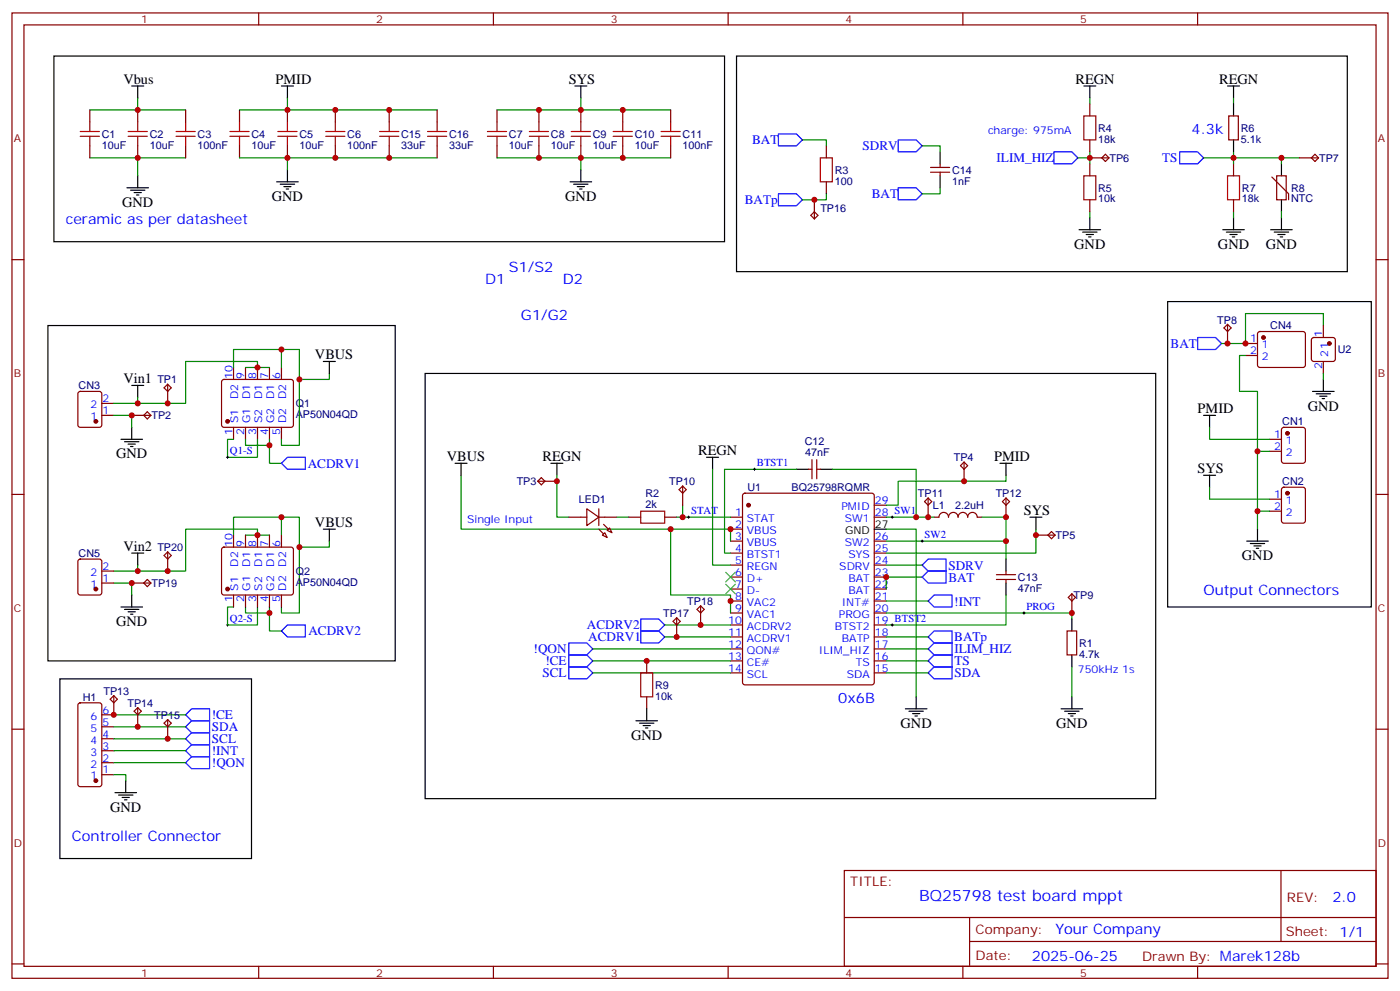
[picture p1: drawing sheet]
<svg xmlns="http://www.w3.org/2000/svg" width="412mm" height="292mm" viewBox="0 0 412 292" stroke-linecap="round" stroke-linejoin="round" font-family="sans-serif">
<g fill="none" stroke="#870000" stroke-width=".35">
<path d="M3.5 3.8h405.4v284.3h-405.4zM7.1 7.3h398.2v277.3h-398.2zM76.2 3.8v3.5M145.3 3.8v3.5M214.5 3.8v3.5M283.6 3.8v3.5M352.8 3.8v3.5M26.5 32.4v3.5M40.6 32.4v3.5M54.7 32.4v3.5M70.6 32.4v3.5M84.7 32.4v3.5"/>
<path d="M98.8 32.4v3.5M114.7 32.4v3.5M128.8 32.4v3.5M146.4 32.4v3.5M158.7 32.4v3.5M171.1 32.4v3.5M183.4 32.4v3.5M197.6 32.4v3.5M321 30.6v3.5M361.9 34.1h2.9v7.1h-2.9zM26.5 43v3.5M40.6 43v3.5"/>
<path d="M54.7 43v3.5M70.6 43v3.5M84.7 43v3.5M98.8 43v3.5M114.7 43v3.5M128.8 43v3.5M146.4 43v3.5M158.7 43v3.5M171.1 43v3.5M183.4 43v3.5M197.6 43v3.5M239.9 58.8v5.7"/>
<path d="M243.4 43v3.5M243.4 53.6v3.5M274.1 50.7h5.7M274.1 49.3h5.7M276.9 48.3v1M276.9 50.7v1.1M321 46.5h5.7M321 41.2v3.5M321 48.3v3.5M321 58.8v3.6M324.6 46.5l1-1.1 1.1 1.1-1.1 1.1zM363.4 48.3v3.5"/>
<path d="M363.4 58.8v3.6M374.6 52.1l5 5v1.7M376.1 51.8h2.8v7h-2.8zM382.8 46.5h5.6M386.3 46.5l1-1.1 1.1 1.1-1.1 1.1zM3.5 76.5h3.6M238.8 63.4l1.1-1 1 1-1 1.1zM405.3 76.5h3.6M360.5 96.6l1.1-1.1 1.1 1.1-1.1 1zM361.6 95.5v5.7M370.7 97.9l.4-.3h12.7l.5 .3 .2 .5v9.4l-.7 .4h-13l-.4-.7v-9.1zM386.5 99.6l.5-.2h5.6l.5 .2 .2 .5v5.7l-.2 .5-.5 .2h-5.6l-.5-.3-.2-.4v-5.7z"/>
<path d="M389.8 95.9v3.5M23.2 115.5l.4-.2h5.7l.6 .4 .1 9.5-.5 .6-5.9 .1-.6-.5-.1-9.4zM30 118.8h3.5M48.3 114.2l1.1-1 1 1-1 1.1zM49.4 113.2v5.6M65.5 112l.5-.2h20l.4 .7v12.9l-.7 .5-20-.1-.4-.6v-12.7zM68.8 108.2v3.6M72.3 108.2v3.6M75.8 108.2v3.6M79.4 108.2v3.6M82.9 108.2v3.6M366.9 101.2h3.5"/>
<path d="M366.9 104.7h3.5M389.8 106.5v3.5M30 122.3h3.5M38.8 122.3h5.6M42.3 122.3l1.1-1 1 1-1 1.1zM68.8 125.9v3.5M72.3 125.9v3.5M75.8 125.9v3.5M79.4 125.9v3.5M82.9 125.9v3.5M238.1 138.2h1.1M239.2 135.4v5.6"/>
<path d="M240.6 135.4v5.6M240.6 138.2h1.1M282.9 137.2l1.1-1.1 1 1.1-1 1zM284 136.1v5.6M373.9 129.4h3.6M373.9 132.9h3.6M377.7 126.1l.5-.2h5.6l.7 .4v9.4l-.4 .7-5.9 .1-.7-.5v-9.4zM3.5 145.6h3.6M68.8 157.6v3.5M72.3 157.6v3.5M75.8 157.6v3.5M79.4 157.6v3.5"/>
<path d="M82.9 157.6v3.5M158.4 141.7h5.6M159.5 140.7l1 1-1 1.1-1.1-1.1zM167.6 152.3h5.3M172.9 149.9l3.5 2.4-3.5 2.5zM176.4 152.3h5.3M176.4 149.9v4.9M177.4 157.6l.8-.7 .7 1.4zM178.9 156.2l.7-.7 .7 1.4zM185.2 152.3h3.5M195.8 152.3h3.5M200 144.2l1.1-1 1 1-1 1.1z"/>
<path d="M201.1 143.2v5.6M215.2 152.3h3.5M215.2 155.9h3.5M215.2 159.4h3.5M219 145.5l.4-.2h37.4l.5 .2 .2 .5v55l-.2 .5-.5 .2h-37.4l-.5-.2-.2-.5v-55zM257.5 152.3h3.6M257.5 159.4h3.6M257.5 148.8h3.6M272.3 147.7l1.1-1 1.1 1-1.1 1.1zM273.4 146.7v5.6M275.2 152.3h1.4M276.6 152.3a1.41 1.41 0 0 1 1.4-1.4 1.41 1.41 0 0 1 1.4 1.4"/>
<path d="M279.4 152.3a1.41 1.41 0 0 1 1.4-1.4 1.41 1.41 0 0 1 1.4 1.4M282.2 152.3a1.41 1.41 0 0 1 1.4-1.4 1.41 1.41 0 0 1 1.4 1.4M285 152.3a1.41 1.41 0 0 1 1.5-1.4 1.41 1.41 0 0 1 1.4 1.4h1.4M295.3 147.7l1-1 1.1 1-1.1 1.1zM296.3 146.7v5.6M305.2 157.6h5.6M308.7 157.6l1-1 1.1 1-1.1 1.1zM373.9 147h3.6M373.9 150.6h3.6M377.7 143.7l.5-.2h5.6l.7 .4v9.5l-.4 .6-5.9 .1-.7-.5v-9.4zM405.3 145.6h3.6M23.2 164.9l.4-.2h5.7l.6 .4 .1 9.5-.5 .6-5.9 .1-.6-.5-.1-9.4z"/>
<path d="M30 171.7h3.5M30 168.2h3.5M38.8 171.7h5.6M42.3 171.7l1.1-1 1 1-1 1.1zM49.4 162.6v5.6M49.4 162.6l1 1-1 1.1-1.1-1.1zM65.5 161.4l.5-.3 20 .1 .4 .7v12.9l-.7 .5-20-.1-.4-.6v-12.7zM68.8 175.3v3.5M72.3 175.3v3.5M75.8 175.3v3.5M79.4 175.3v3.5M82.9 175.3v3.5"/>
<path d="M205.3 179.5l1.1-1.1 1 1.1-1 1.1zM206.4 178.4v5.7M215.2 162.9h3.5M215.2 166.4h3.5M215.2 170h3.5M215.2 173.5h3.5M215.2 177h3.5M257.5 162.9h3.6M257.5 166.4h3.6M257.5 170h3.6M257.5 173.5h3.6M257.5 177h3.6"/>
<path d="M293.5 170.7h5.7M293.5 169.3h5.7M296.3 168.2v1.1M296.3 170.7v1M314.7 176l1-1.1 1.1 1.1-1.1 1zM315.7 174.9v5.7M190.5 194.7v3.5M198.3 183l1-1 1.1 1-1.1 1.1zM199.3 182v5.6M215.2 180.6h3.5M215.2 184.1h3.5M215.2 187.6h3.5"/>
<path d="M215.2 191.1h3.5M215.2 194.7h3.5M215.2 198.2h3.5M257.5 180.6h3.6M257.5 184.1h3.6M257.5 187.6h3.6M257.5 191.1h3.6M257.5 194.7h3.6M257.5 198.2h3.6M314.3 185.8h2.8v7.1h-2.8zM3.5 214.8h3.6M23.2 207.2l.4-.2h5.7l.6 .4 .1 23.6-.5 .6-5.9 .1-.6-.5-.1-23.5z"/>
<path d="M30 217.6h3.5M30 214.1h3.5M32.5 206l1-1.1 1.1 1.1-1.1 1zM33.5 204.9v5.6h-3.5M39.5 209.5l1.1-1.1 1 1.1-1 1zM40.6 208.4v5.7M48.3 213l1.1-1.1 1 1.1-1 1.1zM49.4 211.9v5.7M190.5 205.2v3.6M405.3 214.8h3.6M30 228.2h3.5M30 224.6h3.5"/>
<path d="M30 221.1h3.5M248.7 256.4h156.6v28.2h-156.6zM377.3 256.4v20.9M248.7 270.2h156.5M285.6 277.3h119.6M285.6 270.2v14.2M3.5 283.9h3.6M76.2 284.6v3.5M145.3 284.6v3.5M214.5 284.6v3.5M283.6 284.6v3.5M352.8 284.6v3.5"/>
<path d="M405.3 283.9h3.6"/>
</g>
<g fill="#870000" stroke="#870000" stroke-width=".35">
<path d="M177.8 154.4l1.4 1.5z"/>
<path d="M176.4 155.9l1.4 1.4z"/>
<circle cx="220.5" cy="148.8" r=".53"/>
<circle cx="28.2" cy="229.9" r=".53"/>
<circle cx="379.2" cy="127.6" r=".53"/>
<circle cx="379.2" cy="145.3" r=".53"/>
<circle cx="28.2" cy="124.1" r=".53"/>
<circle cx="372.2" cy="99.4" r=".53"/>
<circle cx="67" cy="124.1" r=".53"/>
<circle cx="67" cy="173.5" r=".53"/>
<circle cx="28.2" cy="173.5" r=".53"/>
<circle cx="391.6" cy="101.2" r=".53"/>
</g>
<g fill="none" stroke="#000" stroke-width=".35">
<path d="M15.9 16.5h197.5v54.7h-197.5zM217 16.5h179.9v63.5h-179.9zM38.8 25.3h3.5M40.6 25.3v3.6M82.9 25.3h3.5M84.7 25.3v3.6M169.3 25.3h3.6M171.1 25.3v3.6M319.3 25.3h3.5M321 25.3v3.6M361.6 25.3h3.5M363.4 25.3v3.6"/>
<path d="M363.4 30.6v3.5M37.4 55.3h6.3M38.5 56h4.2M39.5 56.7h2.1M40.2 57.4h.7M40.6 51.8v3.5M81.5 53.6h6.3M82.5 54.3h4.3M83.6 55h2.1M84.3 55.7h.7M84.7 50v3.6M167.9 53.6h6.4"/>
<path d="M169 54.3h4.2M170 55h2.2M170.7 55.7h.7M171.1 50v3.6M276.9 44.7v3.6M276.9 51.8v3.5M363.4 41.2v3.5M377.5 48.3v3.5M377.5 58.8v3.6M317.9 67.7h6.3M318.9 68.4h4.2M320 69.1h2.1"/>
<path d="M320.7 69.8h.7M321 64.1v3.6M360.2 67.7h6.3M361.2 68.4h4.3M362.3 69.1h2.1M363 69.8h.7M363.4 64.1v3.6M374.3 67.7h6.3M375.4 68.4h4.2M376.4 69.1h2.1M377.1 69.8h.7M377.5 64.1v3.6"/>
<path d="M14.1 95.9h102.3v98.8h-102.3zM344 88.8h59.9v90h-59.9zM38.8 113.5h3.5M40.6 113.5v3.6M95.2 106.5h3.6M97 106.5v3.5M125.2 110h215.2v125.2h-215.2zM386.6 115.3h6.4M387.7 116h4.2M388.8 116.7h2.1M389.5 117.4h.7M389.8 111.8v3.5"/>
<path d="M35.6 129.4h6.4M36.7 130.1h4.2M37.7 130.8h2.2M38.5 131.5h.7M38.8 125.9v3.5M134.1 136.5h3.5M135.8 136.5v3.5M162.3 136.5h3.5M164 136.5v3.5M208.1 134.7h3.6M209.9 134.7v3.5M234.6 138.2h3.5"/>
<path d="M241.7 138.2h3.5M294.6 136.5h3.5M296.3 136.5v3.5M354.5 140h3.6M354.5 122.3h3.6M356.3 122.3v3.6M356.3 140v3.5M95.2 155.9h3.6M97 155.9v3.5M257.5 155.9h3.6M303.4 152.3h3.5M305.2 152.3v3.6"/>
<path d="M367.2 159.4h6.4M370.4 155.9v3.5M35.6 178.8h6.4M36.7 179.5h4.2M38.8 175.3v3.5M38.8 162.9h3.5M40.6 162.9v3.5M296.3 164.7v3.5M296.3 171.7v3.6M368.3 160.1h4.2M369.4 160.8h2.1M370.1 161.5h.7"/>
<path d="M17.6 200h56.5v52.9h-56.5zM37.7 180.2h2.2M38.5 180.9h.7M315.7 182.3v3.5M315.7 192.9v3.5M187.3 212.3h6.4M188.4 213h4.2M189.4 213.7h2.2M190.1 214.4h.8M190.5 208.8v3.5M266.7 208.8h6.3M267.8 209.5h4.2"/>
<path d="M268.8 210.2h2.1M269.5 210.9h.7M269.9 205.2v3.6M312.6 208.8h6.3M313.6 209.5h4.3M314.7 210.2h2.1M315.4 210.9h.7M315.7 205.2v3.6M33.9 233.5h6.3M34.9 234.2h4.3M36 234.9h2.1M36.7 235.6h.7"/>
<path d="M37 229.9v3.6"/>
</g>
<g fill="none" stroke="#008700" stroke-width=".35">
<path d="M26.5 32.4h28.2M40.6 28.9v3.5M70.6 32.4h58.2M84.7 28.9v3.5M146.4 32.4h51.2M171.1 28.9v3.5M321 28.9v1.7M363.4 28.9v1.7M26.5 46.5h28.2M40.6 46.5v5.3M70.6 46.5h58.2M84.7 46.5v3.5"/>
<path d="M146.4 46.5h51.2M171.1 46.5v3.5M236.4 41.2h7v1.8M243.4 57.1v1.7h-7M271.6 43h5.3v1.7M276.9 55.3v1.8h-5.3M317.5 46.5h3.5M321 44.7v3.6M354.5 46.5h8.9v1.8M363.4 44.7v1.8h19.4M377.5 46.5v1.8M321 62.4v1.7"/>
<path d="M363.4 62.4v1.7M377.5 62.4v1.7M389.8 95.9v-3.5h-22.9v8.8h-7.1M40.6 117.1v1.7h-7.1M68.8 108.2v-5.3h14.1v5.3M72.3 108.2h7.1M75.8 108.2v-1.7h-21.1v12.3h-14.1M82.9 102.9h5.3v28.3h-5.3v-1.8M97 110v1.8h-8.8M366.9 104.7h-1.8v10.6h5.3v17.6M389.8 110v1.8M33.5 122.3h5.3v3.6"/>
<path d="M68.8 129.4h-1.8v5.3h8.8v-5.3M72.3 129.4v1.8h7.1v-1.8M79.4 131.2v5.3h3.5M135.8 140v15.9h61.8M164 140v12.3h3.6M209.9 138.2v28.2h5.3M234.6 138.2h-21.2v24.7h1.8M245.2 138.2h24.7v14.1M296.3 140v1.7h-31.7v7.1h-3.5M356.3 125.9v3.5h17.6M373.9 132.9h-3.5v23M68.8 157.6v-5.3h14.1v5.3"/>
<path d="M72.3 157.6h7.1M75.8 157.6v-1.7h-21.1v12.3h-14.1M82.9 152.3h5.3v28.3h-5.3v-1.8M97 159.4v1.7h-8.8M181.7 152.3h3.5M199.3 152.3h1.8M201.1 148.8v3.5h14.1M215.2 159.4v-3.5h-17.6v19.4h17.6v5.3M261.1 155.9h8.8v49.3M261.1 152.3h14.1M289.3 152.3h7v7.1h-35.2M296.3 159.4v5.3"/>
<path d="M305.2 155.9v7h-44.1M356.3 143.5v3.5h17.6M370.4 150.6h3.5M33.5 171.7h5.3v3.6M40.6 166.4v1.8h-7.1M68.8 178.8h-1.8v5.3h8.8v-5.3M72.3 178.8v1.8h7.1v-1.8M261.1 177h12.3M261.1 166.4h10.5M271.6 170h-10.5v3.5M296.3 175.3v8.8h-35.2M79.4 180.6v5.2h3.5"/>
<path d="M174.6 198.2h40.6M174.6 194.7h40.6M174.6 191.1h40.6M195.8 187.6h19.4M195.8 184.1h19.4M261.1 180.6h54.6v1.7M261.1 198.2h12.3M261.1 194.7h12.3M261.1 191.1h12.3M261.1 187.6h12.3M315.7 196.4v8.8M33.5 214.1h21.2"/>
<path d="M33.5 210.5h21.2M33.5 217.6h21.2M33.5 228.2h3.5v1.7M33.5 221.1h21.2M33.5 224.6h21.2"/>
</g>
<path d="M213.8 168.6l2.8 2.8M213.8 172.1l2.8 2.8M216.6 168.6l-2.8 2.8M216.6 172.1l-2.8 2.8" fill="none" stroke="#3c3" stroke-width=".35"/>
<g fill="none" stroke="#00f" stroke-width=".35">
<path d="M229.3 39.4h5.3l1.8 1.8-1.8 1.8h-5.3zM229.3 57.1h5.3l1.8 1.7-1.8 1.8h-5.3zM264.6 41.2h5.3l1.7 1.8-1.7 1.7h-5.3zM264.6 55.3h5.3l1.7 1.8-1.7 1.7h-5.3zM310.4 44.7h5.3l1.8 1.8-1.8 1.8h-5.3zM347.5 44.7h5.3l1.7 1.8-1.7 1.8h-5.3zM352.8 99.4h5.3l1.7 1.8-1.7 1.7h-5.3zM82.9 136.5l1.8-1.8h5.3v3.5h-5.3zM271.6 170l1.8-1.8h5.3v3.5h-5.3zM271.6 166.4l1.8-1.7h5.3v3.5h-5.3zM273.4 177l1.8-1.7h5.3v3.5h-5.3zM82.9 185.8l1.8-1.7h5.3v3.5h-5.3z"/>
<path d="M167.6 196.4h5.3l1.7 1.8-1.7 1.8h-5.3zM167.6 192.9h5.3l1.7 1.8-1.7 1.7h-5.3zM167.6 189.4h5.3l1.7 1.7-1.7 1.8h-5.3zM188.7 185.8h5.3l1.8 1.8-1.8 1.8h-5.3zM188.7 182.3h5.3l1.8 1.8-1.8 1.7h-5.3zM273.4 187.6l1.8-1.8h5.3v3.6h-5.3zM275.2 196.4h5.3v3.6h-5.3l-1.8-1.8zM275.2 189.4h5.3v3.5h-5.3l-1.8-1.8zM275.2 192.9h5.3v3.5h-5.3l-1.8-1.7zM54.7 214.1l1.7-1.8h5.3v3.5h-5.3zM54.7 210.5l1.7-1.7h5.3v3.5h-5.3zM56.4 215.8h5.3v3.6h-5.3l-1.7-1.8z"/>
<path d="M54.7 221.1l1.7-1.7h5.3v3.5h-5.3zM56.4 222.9h5.3v3.5h-5.3l-1.7-1.8z"/>
</g>
<g fill="none" stroke="#a10000" stroke-width=".35">
<path d="M23.6 38.7h5.7M26.5 35.9v2.8M37.7 38.7h5.7M40.6 35.9v2.8M51.9 38.7h5.6M54.7 35.9v2.8M67.7 38.7h5.7M70.6 35.9v2.8M81.8 38.7h5.7M84.7 35.9v2.8M96 38.7h5.6M98.8 35.9v2.8"/>
<path d="M111.8 38.7h5.7M114.7 35.9v2.8M125.9 38.7h5.7M128.8 35.9v2.8M143.6 38.7h5.6M146.4 35.9v2.8M155.9 38.7h5.7M158.7 35.9v2.8M168.3 38.7h5.6M171.1 35.9v2.8M180.6 38.7h5.7M183.4 35.9v2.8"/>
<path d="M194.7 38.7h5.7M197.6 35.9v2.8M319.3 34.1h3.5v7.1h-3.5zM23.6 40.1h5.7M26.5 40.1v2.9M37.7 40.1h5.7M40.6 40.1v2.9M51.9 40.1h5.6M54.7 40.1v2.9M67.7 40.1h5.7M70.6 40.1v2.9M81.8 40.1h5.7"/>
<path d="M84.7 40.1v2.9M96 40.1h5.6M98.8 40.1v2.9M111.8 40.1h5.7M114.7 40.1v2.9M125.9 40.1h5.7M128.8 40.1v2.9M143.6 40.1h5.6M146.4 40.1v2.9M155.9 40.1h5.7M158.7 40.1v2.9M168.3 40.1h5.6"/>
<path d="M171.1 40.1v2.9M180.6 40.1h5.7M183.4 40.1v2.9M194.7 40.1h5.7M197.6 40.1v2.9M241.7 46.5h3.5v7.1h-3.5zM319.3 51.8h3.5v7h-3.5zM361.6 51.8h3.5v7h-3.5zM188.7 150.6h7.1v3.5h-7.1zM188.7 198.2h3.6v7h-3.6z"/>
</g>
<g fill="none" stroke="#000" stroke-width=".29">
<path d="M66.7 134.7h.7M67 134.3v.7M221.9 138.2h.7M222.2 137.9v.7M202.5 152.3h.7M202.8 152v.7M262.5 152.3h.7M262.8 152v.7M271.3 159.4h.7M271.6 159v.7M66.7 184.1h.7M67 183.7v.7"/>
<path d="M262.5 184.1h.7M262.8 183.7v.7M301.3 180.6h.7M301.6 180.2v.7"/>
</g>
<g fill="#c00">
<circle cx="215.2" cy="155.9" r=".88"/>
<circle cx="215.2" cy="177" r=".88"/>
<circle cx="197.6" cy="155.9" r=".88"/>
<circle cx="261.1" cy="170" r=".88"/>
<circle cx="40.6" cy="46.5" r=".88"/>
<circle cx="40.6" cy="32.4" r=".88"/>
<circle cx="84.7" cy="32.4" r=".88"/>
<circle cx="84.7" cy="46.5" r=".88"/>
<circle cx="158.8" cy="32.4" r=".88"/>
<circle cx="171.1" cy="32.4" r=".88"/>
<circle cx="183.4" cy="32.4" r=".88"/>
<circle cx="158.8" cy="46.5" r=".88"/>
<circle cx="171.1" cy="46.5" r=".88"/>
<circle cx="183.4" cy="46.5" r=".88"/>
<circle cx="370.4" cy="150.6" r=".88"/>
<circle cx="370.4" cy="132.9" r=".88"/>
<circle cx="321" cy="46.5" r=".88"/>
<circle cx="40.6" cy="118.8" r=".88"/>
<circle cx="38.8" cy="122.3" r=".88"/>
<circle cx="361.6" cy="101.2" r=".88"/>
<circle cx="305.2" cy="157.6" r=".88"/>
<circle cx="33.5" cy="210.5" r=".88"/>
<circle cx="239.9" cy="58.8" r=".88"/>
<circle cx="164" cy="141.7" r=".88"/>
<circle cx="315.7" cy="180.6" r=".88"/>
<circle cx="40.6" cy="214.1" r=".88"/>
<circle cx="49.4" cy="217.6" r=".88"/>
<circle cx="363.4" cy="46.5" r=".88"/>
<circle cx="377.5" cy="46.5" r=".88"/>
<circle cx="190.5" cy="194.7" r=".88"/>
<circle cx="269.9" cy="152.3" r=".88"/>
<circle cx="296.3" cy="152.3" r=".88"/>
<circle cx="296.3" cy="159.4" r=".88"/>
<circle cx="273.4" cy="152.3" r=".88"/>
<circle cx="284" cy="141.7" r=".88"/>
<circle cx="201.1" cy="152.3" r=".88"/>
<circle cx="75.8" cy="108.2" r=".88"/>
<circle cx="82.9" cy="102.9" r=".88"/>
<circle cx="79.4" cy="131.2" r=".88"/>
<circle cx="49.4" cy="118.8" r=".88"/>
<circle cx="206.4" cy="184.1" r=".88"/>
<circle cx="199.3" cy="187.6" r=".88"/>
<circle cx="88.2" cy="111.8" r=".88"/>
<circle cx="88.2" cy="161.1" r=".88"/>
<circle cx="49.4" cy="168.2" r=".88"/>
<circle cx="79.4" cy="180.6" r=".88"/>
<circle cx="82.9" cy="152.3" r=".88"/>
<circle cx="75.8" cy="157.6" r=".88"/>
<circle cx="38.8" cy="171.7" r=".88"/>
<circle cx="40.6" cy="168.2" r=".88"/>
<circle cx="98.8" cy="46.5" r=".88"/>
<circle cx="114.7" cy="46.5" r=".88"/>
<circle cx="98.8" cy="32.4" r=".88"/>
<circle cx="114.7" cy="32.4" r=".88"/>
<circle cx="366.9" cy="101.2" r=".88"/>
</g>
<text font-size="4.6" fill="#00f" x="270.8" y="265.4">BQ25798 test board mppt</text>
<g font-size="4.2">
<text x="36.3" y="24.6">Vbus</text>
<text x="81.1" y="24.6">PMID</text>
<text x="167.6" y="24.6">SYS</text>
<text x="316.8" y="24.6">REGN</text>
<text x="359.1" y="24.6">REGN</text>
<text x="80.1" y="59.2">GND</text>
<text x="166.5" y="59.2">GND</text>
<text x="36" y="61">GND</text>
<text x="316.4" y="73.3">GND</text>
<text x="358.8" y="73.3">GND</text>
<text x="372.9" y="73.3">GND</text>
<text x="92.8" y="105.8">VBUS</text>
<text x="36.3" y="112.8">Vin1</text>
<text x="352.8" y="121.6">PMID</text>
<text x="385.2" y="120.9">GND</text>
<text x="34.2" y="135">GND</text>
<text x="131.6" y="135.7">VBUS</text>
<text x="159.8" y="135.7">REGN</text>
<text x="205.7" y="134">REGN</text>
<text x="292.8" y="135.7">PMID</text>
<text x="352.8" y="139.3">SYS</text>
<text x="92.8" y="155.2">VBUS</text>
<text x="301.6" y="151.6">SYS</text>
<text x="36.3" y="162.2">Vin2</text>
<text x="365.8" y="165">GND</text>
<text x="34.2" y="184.4">GND</text>
<text x="265.3" y="214.4">GND</text>
<text x="311.1" y="214.4">GND</text>
<text x="185.9" y="217.9">GND</text>
<text x="32.5" y="239.1">GND</text>
</g>
<g font-size="4.2" fill="#00f">
<text x="351" y="39.4">4.3k</text>
<text x="19.4" y="65.9">ceramic as per datasheet</text>
<text x="142.9" y="83.5">D1</text>
<text x="149.9" y="80">S1/S2</text>
<text x="165.8" y="83.5">D2</text>
<text x="153.5" y="94.1">G1/G2</text>
<text x="354.5" y="175.3">Output Connectors</text>
<text x="246.9" y="207">0x6B</text>
<text x="21.2" y="247.6">Controller Connector</text>
<text x="392.5" y="265.7">2.0</text>
<text x="310.9" y="275.2">Your Company</text>
<text x="304" y="283">2025-06-25</text>
</g>
<g font-size="3.9" fill="#00f">
<text x="221.5" y="42.4">BAT</text>
<text x="254.1" y="44.2">SDRV</text>
<text x="293.6" y="47.7">ILIM_HIZ</text>
<text x="342.4" y="47.7">TS</text>
<text x="256.8" y="58.2">BAT</text>
<text x="219.4" y="60.1">BATp</text>
<text x="344.8" y="102.4">BAT</text>
<text x="90.7" y="137.8">ACDRV1</text>
<text x="279.4" y="167.7">SDRV</text>
<text x="279.4" y="171.3">BAT</text>
<text x="281.1" y="178.4">!INT</text>
<text x="172.9" y="185.3">ACDRV2</text>
<text x="90.8" y="187">ACDRV2</text>
<text x="173.3" y="188.8">ACDRV1</text>
<text x="281.1" y="188.8">BATp</text>
<text x="157.2" y="192.4">!QON</text>
<text x="160.7" y="195.9">!CE</text>
<text x="281.2" y="192.4">ILIM_HIZ</text>
<text x="281.2" y="196">TS</text>
<text x="159.8" y="199.4">SCL</text>
<text x="281.1" y="199.5">SDA</text>
<text x="62.4" y="211.9">!CE</text>
<text x="62.4" y="215.4">SDA</text>
<text x="62.4" y="218.8">SCL</text>
<text x="62.4" y="222.5">!INT</text>
<text x="62.4" y="225.9">!QON</text>
</g>
<g font-size="3.9" fill="#800">
<text x="250.5" y="261">TITLE:</text>
<text x="379.1" y="265.7">REV:</text>
<text x="287.4" y="275.2">Company:</text>
<text x="378.7" y="275.8">Sheet: 1/1</text>
<text x="287.4" y="282.9">Date:</text>
<text x="336.4" y="282.9">Drawn By: Marek128b</text>
</g>
<g font-size="3.2" fill="#800">
<text x="41.6" y="6.8">1</text>
<text x="110.8" y="6.8">2</text>
<text x="179.9" y="6.8">3</text>
<text x="249.1" y="6.8">4</text>
<text x="318.2" y="6.8">5</text>
<text x="4.1" y="41.9">A</text>
<text x="405.9" y="41.9">A</text>
<text x="4.1" y="111.1">B</text>
<text x="405.9" y="111.1">B</text>
<text x="4.1" y="180.2">C</text>
<text x="405.9" y="180.2">C</text>
<text x="4.1" y="249.3">D</text>
<text x="405.9" y="249.3">D</text>
<text x="41.6" y="287.6">1</text>
<text x="110.8" y="287.6">2</text>
<text x="179.9" y="287.6">3</text>
<text x="249.1" y="287.6">4</text>
<text x="318.2" y="287.6">5</text>
</g>
<g font-size="3.2" fill="#000080">
<text x="30" y="40.6">C1</text>
<text x="44.1" y="40.6">C2</text>
<text x="58.2" y="40.6">C3</text>
<text x="74.1" y="40.6">C4</text>
<text x="88.2" y="40.6">C5</text>
<text x="102.3" y="40.6">C6</text>
<text x="118.2" y="40.6">C15</text>
<text x="132.3" y="40.6">C16</text>
<text x="149.9" y="40.6">C7</text>
<text x="162.3" y="40.6">C8</text>
<text x="174.6" y="40.6">C9</text>
<text x="187" y="40.6">C10</text>
<text x="201.1" y="40.6">C11</text>
<text x="323.5" y="38.8">R4</text>
<text x="365.5" y="42">5.1k</text>
<text x="365.5" y="38.8">R6</text>
<text x="30" y="43.8">10uF</text>
<text x="44.1" y="43.8">10uF</text>
<text x="58.2" y="43.8">100nF</text>
<text x="74.1" y="43.8">10uF</text>
<text x="88.2" y="43.8">10uF</text>
<text x="102.3" y="43.8">100nF</text>
<text x="118.2" y="43.7">33uF</text>
<text x="132.3" y="43.7">33uF</text>
<text x="149.9" y="43.8">10uF</text>
<text x="162.3" y="43.8">10uF</text>
<text x="174.6" y="43.8">10uF</text>
<text x="187" y="43.8">10uF</text>
<text x="201.1" y="43.8">100nF</text>
<text x="323.5" y="42">18k</text>
<text x="326.8" y="47.6">TP6</text>
<text x="388.6" y="47.6">TP7</text>
<text x="245.9" y="51.2">R3</text>
<text x="280.5" y="51.2">C14</text>
<text x="245.9" y="54.4">100</text>
<text x="280.5" y="54.4">1nF</text>
<text x="323.5" y="59.6">10k</text>
<text x="323.5" y="56.4">R5</text>
<text x="365.8" y="59.6">18k</text>
<text x="365.8" y="56.4">R7</text>
<text x="380.3" y="59.6">NTC</text>
<text x="380.3" y="56.4">R8</text>
<text x="241.7" y="62.5">TP16</text>
<text x="358.6" y="95.3">TP8</text>
<text x="374.2" y="97">CN4</text>
<text x="394.1" y="104.1">U2</text>
<text x="46.4" y="112.9">TP1</text>
<text x="23.2" y="114.6">CN3</text>
<text x="87.1" y="120">Q1</text>
<text x="44.6" y="123.5">TP2</text>
<text x="87.1" y="123.1">AP50N04QD</text>
<text x="377.7" y="125.3">CN1</text>
<text x="237.1" y="131.2">C12</text>
<text x="237.1" y="134.3">47nF</text>
<text x="281" y="135.8">TP4</text>
<text x="152.2" y="142.9">TP3</text>
<text x="197.1" y="142.9">TP10</text>
<text x="377.7" y="142.9">CN2</text>
<text x="170.5" y="148.2">LED1</text>
<text x="190.2" y="149.5">2k</text>
<text x="190.2" y="146.3">R2</text>
<text x="220.1" y="144.7">U1</text>
<text x="233.2" y="144.7">BQ25798RQMR</text>
<text x="270.4" y="146.4">TP11</text>
<text x="274.8" y="150">L1</text>
<text x="281.4" y="150">2.2uH</text>
<text x="293.3" y="146.4">TP12</text>
<text x="311" y="158.7">TP5</text>
<text x="23.2" y="164">CN5</text>
<text x="46.4" y="162.3">TP20</text>
<text x="44.6" y="172.8">TP19</text>
<text x="87.1" y="172.5">AP50N04QD</text>
<text x="87.1" y="169.3">Q2</text>
<text x="299.9" y="171.1">C13</text>
<text x="202.4" y="178.2">TP18</text>
<text x="299.9" y="174.3">47nF</text>
<text x="316.2" y="176.4">TP9</text>
<text x="195.4" y="181.7">TP17</text>
<text x="317.9" y="190.5">R1</text>
<text x="317.9" y="193.7">4.7k</text>
<text x="193" y="202.8">R9</text>
<text x="24.4" y="206.4">H1</text>
<text x="30.5" y="204.6">TP13</text>
<text x="37.5" y="208.1">TP14</text>
<text x="193" y="206">10k</text>
<text x="45.5" y="211.7">TP15</text>
</g>
<g font-size="3.2" fill="#00f">
<text x="291" y="39.4">charge: 975mA</text>
<text x="368.2" y="100.8">1</text>
<text x="389.5" y="99.2" transform="rotate(-90 389.5 99.2)">1</text>
<text x="368.2" y="104.4">2</text>
<text x="371.7" y="102.6">1</text>
<text x="371.7" y="106.1">2</text>
<text x="391.2" y="105.2" transform="rotate(-90 391.2 105.2)">21</text>
<text x="68.4" y="111.6" transform="rotate(-90 68.4 111.6)">10</text>
<text x="72" y="111.6" transform="rotate(-90 72 111.6)">9</text>
<text x="75.5" y="111.6" transform="rotate(-90 75.5 111.6)">8</text>
<text x="79" y="111.6" transform="rotate(-90 79 111.6)">7</text>
<text x="82.5" y="111.6" transform="rotate(-90 82.5 111.6)">6</text>
<text x="389.5" y="108.7" transform="rotate(-90 389.5 108.7)">2</text>
<text x="30.2" y="118.5">2</text>
<text x="70.2" y="117.5" transform="rotate(-90 70.2 117.5)">D2</text>
<text x="73.7" y="117.5" transform="rotate(-90 73.7 117.5)">D1</text>
<text x="77.3" y="117.5" transform="rotate(-90 77.3 117.5)">D1</text>
<text x="80.8" y="117.5" transform="rotate(-90 80.8 117.5)">D1</text>
<text x="84.3" y="117.5" transform="rotate(-90 84.3 117.5)">D2</text>
<text x="26.7" y="123.8">1</text>
<text x="26.7" y="120.2">2</text>
<text x="30.2" y="122">1</text>
<text x="70.2" y="124.6" transform="rotate(-90 70.2 124.6)">S1</text>
<text x="73.7" y="124.6" transform="rotate(-90 73.7 124.6)">G1</text>
<text x="77.3" y="124.6" transform="rotate(-90 77.3 124.6)">S2</text>
<text x="80.8" y="124.6" transform="rotate(-90 80.8 124.6)">G2</text>
<text x="84.3" y="124.6" transform="rotate(-90 84.3 124.6)">D2</text>
<text x="68.4" y="128.1" transform="rotate(-90 68.4 128.1)">1</text>
<text x="72" y="128.1" transform="rotate(-90 72 128.1)">2</text>
<text x="75.5" y="128.1" transform="rotate(-90 75.5 128.1)">3</text>
<text x="79" y="128.1" transform="rotate(-90 79 128.1)">4</text>
<text x="82.5" y="128.1" transform="rotate(-90 82.5 128.1)">5</text>
<text x="375.3" y="129">1</text>
<text x="378.8" y="130.8">1</text>
<text x="67.7" y="133.8">Q1-S</text>
<text x="223" y="137.3">BTST1</text>
<text x="375.3" y="132.6">2</text>
<text x="378.8" y="134.3">2</text>
<text x="257.7" y="148.4">29</text>
<text x="375.3" y="146.7">1</text>
<text x="378.8" y="148.4">1</text>
<text x="137.6" y="154.1">Single Input</text>
<text x="203.6" y="151.4">STAT</text>
<text x="216.5" y="152">1</text>
<text x="216.5" y="155.5">2</text>
<text x="220" y="153.7">STAT</text>
<text x="247.9" y="150.2">PMID</text>
<text x="248.9" y="153.7">SW1</text>
<text x="257.7" y="152">28 SW1</text>
<text x="375.3" y="150.2">2</text>
<text x="378.8" y="152">2</text>
<text x="68.4" y="161" transform="rotate(-90 68.4 161)">10</text>
<text x="72" y="161" transform="rotate(-90 72 161)">9</text>
<text x="75.5" y="161" transform="rotate(-90 75.5 161)">8</text>
<text x="79" y="161" transform="rotate(-90 79 161)">7</text>
<text x="82.5" y="161" transform="rotate(-90 82.5 161)">6</text>
<text x="216.5" y="159">3</text>
<text x="220" y="157.3">VBUS</text>
<text x="220" y="160.8">VBUS</text>
<text x="248.9" y="160.8">SW2</text>
<text x="257.7" y="159">26</text>
<text x="272.3" y="158.5">SW2</text>
<text x="30.2" y="167.9">2</text>
<text x="70.2" y="166.9" transform="rotate(-90 70.2 166.9)">D2</text>
<text x="73.7" y="166.9" transform="rotate(-90 73.7 166.9)">D1</text>
<text x="77.3" y="166.9" transform="rotate(-90 77.3 166.9)">D1</text>
<text x="80.8" y="166.9" transform="rotate(-90 80.8 166.9)">D1</text>
<text x="84.3" y="166.9" transform="rotate(-90 84.3 166.9)">D2</text>
<text x="216.5" y="162.6">4</text>
<text x="216.5" y="166.1">5</text>
<text x="220" y="164.3">BTST1</text>
<text x="220" y="167.9">REGN</text>
<text x="247.2" y="167.9">SDRV</text>
<text x="249.9" y="164.3">SYS</text>
<text x="257.7" y="166.1">24</text>
<text x="257.7" y="162.6">25</text>
<text x="26.7" y="173.1">1</text>
<text x="26.7" y="169.6">2</text>
<text x="30.2" y="171.4">1</text>
<text x="70.2" y="174" transform="rotate(-90 70.2 174)">S1</text>
<text x="73.7" y="174" transform="rotate(-90 73.7 174)">G1</text>
<text x="77.3" y="174" transform="rotate(-90 77.3 174)">S2</text>
<text x="80.8" y="174" transform="rotate(-90 80.8 174)">G2</text>
<text x="84.3" y="174" transform="rotate(-90 84.3 174)">D2</text>
<text x="216.5" y="169.6">6</text>
<text x="216.5" y="173.1">7</text>
<text x="220" y="171.4">D+</text>
<text x="249.9" y="171.4">BAT</text>
<text x="257.7" y="173.1">22</text>
<text x="257.7" y="169.6">23</text>
<text x="68.4" y="177.5" transform="rotate(-90 68.4 177.5)">1</text>
<text x="72" y="177.5" transform="rotate(-90 72 177.5)">2</text>
<text x="75.5" y="177.5" transform="rotate(-90 75.5 177.5)">3</text>
<text x="79" y="177.5" transform="rotate(-90 79 177.5)">4</text>
<text x="82.5" y="177.5" transform="rotate(-90 82.5 177.5)">5</text>
<text x="216.5" y="176.7">8</text>
<text x="220" y="174.9">D-</text>
<text x="220" y="178.4">VAC2</text>
<text x="248" y="178.4">INT#</text>
<text x="249.9" y="174.9">BAT</text>
<text x="257.7" y="176.7">21</text>
<text x="302.3" y="179.7">PROG</text>
<text x="67.7" y="183.2">Q2-S</text>
<text x="214.5" y="183.7">10</text>
<text x="216.5" y="180.2">9</text>
<text x="220" y="182">VAC1</text>
<text x="220" y="185.5">ACDRV2</text>
<text x="245.9" y="185.5">BTST2</text>
<text x="247.1" y="182">PROG</text>
<text x="257.7" y="183.7">19 BTST2</text>
<text x="257.7" y="180.2">20</text>
<text x="214.5" y="187.3">11</text>
<text x="214.5" y="190.8">12</text>
<text x="220" y="189">ACDRV1</text>
<text x="248" y="189">BATP</text>
<text x="257.7" y="190.8">17</text>
<text x="257.7" y="187.3">18</text>
<text x="214.5" y="194.3">13</text>
<text x="214.5" y="197.8">14</text>
<text x="220" y="192.5">QON#</text>
<text x="220" y="196.1">CE#</text>
<text x="241.2" y="192.5">ILIM_HIZ</text>
<text x="252.1" y="196.1">TS</text>
<text x="257.7" y="197.8">15</text>
<text x="257.7" y="194.3">16</text>
<text x="220" y="199.6">SCL</text>
<text x="249.4" y="199.6">SDA</text>
<text x="317.5" y="198.2">750kHz 1s</text>
<text x="26.7" y="215.5">5</text>
<text x="26.7" y="211.9">6</text>
<text x="30.2" y="213.7">5</text>
<text x="30.2" y="210.2">6</text>
<text x="26.7" y="219">4</text>
<text x="30.2" y="220.8">3</text>
<text x="30.2" y="217.2">4</text>
<text x="26.7" y="226.1">2</text>
<text x="26.7" y="222.5">3</text>
<text x="30.2" y="227.8">1</text>
<text x="30.2" y="224.3">2</text>
<text x="26.7" y="229.6">1</text>
</g>
<g font-size="3.2">
<text x="257.7" y="155.5">27</text>
<text x="248.9" y="157.3">GND</text>
</g>
</svg>
